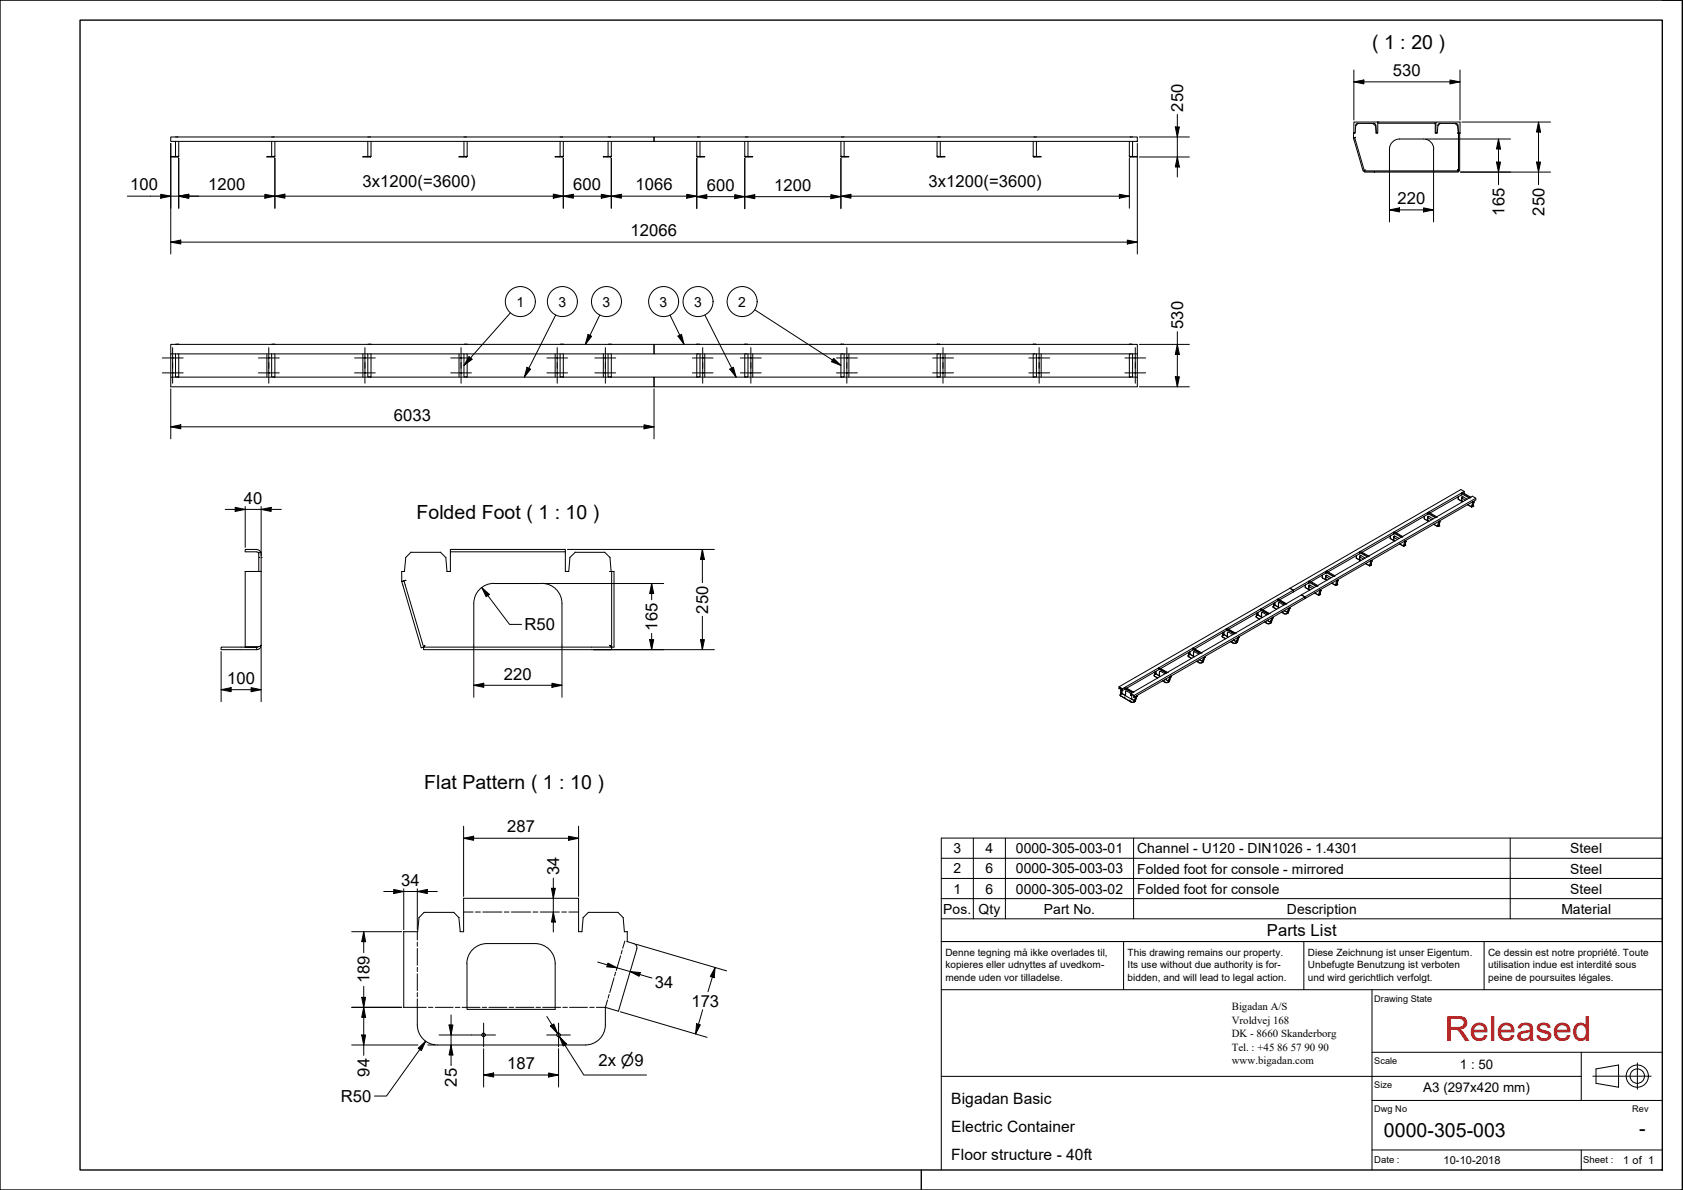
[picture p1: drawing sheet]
<svg xmlns="http://www.w3.org/2000/svg" width="420mm" height="297mm" viewBox="0 0 420 297" stroke-linecap="round" stroke-linejoin="round" font-family="sans-serif">
<!-- layer: Visible -->
<g fill="none" stroke="#000" stroke-width=".25">
<path d="M42.6 34.2h120.7v1.1h-120.7zM43.8 39.1h.1M43.8 35.3h.1M43.8 39.1h.6M43.8 34.2h.6M43.8 35.3v3.8M44.4 34.2h.1M44.4 39.1h-1.8v.1h1.8M44.4 39.1h.1M44.4 39.2h.1M44.4 39.1v.1M44.6 39l-.2 .1"/>
<path d="M44.6 39l-.2 .2M44.6 35.3v3.7M67.8 39.1h.1M67.8 35.3h.1M67.8 39.1h.6M67.8 34.2h.6M67.8 35.3v3.8M68.4 34.2h.1M68.4 39.1h-1.8v.1h1.8M68.4 39.1h.1M68.4 39.1v.1M68.6 39l-.2 .2"/>
<path d="M68.6 39l-.2 .1M68.6 35.3v3.7M91.8 39.1h.1M91.8 35.3h.1M91.8 39.1h.6M91.8 35.3v3.8M92.4 34.2h-.6M92.4 39.1h-1.8v.1h1.8M92.5 39.1h.1M92.4 39.2h.1M92.4 39.1h.1M92.4 39.1v.1"/>
<path d="M92.6 39l-.2 .1M92.6 39l-.1 .2M92.6 35.3v3.7M115.8 39.1h.1M115.8 35.3h.1M115.8 39.1h.6M115.8 34.2h.6M115.8 35.3v3.8M116.4 39.1h-1.8v.1h1.8M116.4 39.1h.1M116.4 39.1v.1M116.4 34.2h.1"/>
<path d="M116.6 39l-.2 .2M116.6 39l-.2 .1M116.6 35.3v3.7M139.8 39.1h.1M139.8 35.3h.1M139.8 39.1h.6M139.8 34.2h.6M139.8 35.3v3.8M140.4 39.1h-1.8v.1h1.8M140.4 39.1h.1M140.4 39.1v.1M140.4 34.2h.1"/>
<path d="M140.6 39l-.2 .2M140.6 39l-.2 .1M140.6 35.3v3.7M151.8 39.1h.1M151.8 39.1h.6M151.8 35.3v3.8M151.8 35.3h.1M152.4 34.2h-.6M152.4 39.1h-1.8v.1h1.8M152.4 39.1h.1M152.4 39.1v.1M152.6 39l-.2 .2"/>
<path d="M152.6 39l-.2 .1M152.6 35.3v3.7M163.3 34.2h120.6v1.1h-120.6zM173.9 39l.2 .1M173.9 39l.2 .2M173.9 35.3v3.7M174.1 39.2h.1M174.1 34.2h.1M174.2 39.1h.6M174.2 39.1h1.7v.1h-1.7M174.2 39.1h.1M174.2 34.2h.6"/>
<path d="M174.2 39.1h.5M174.2 39.1v.1M174.7 35.3h.1M174.8 35.3v3.8M174.8 39.1h-.1M185.9 39l.2 .1M185.9 39l.2 .2M185.9 35.3v3.7M186.1 39.2h.1M186.1 39.1h.6M186.1 39.1h1.8v.1h-1.8M186.1 39.1h.1"/>
<path d="M186.1 34.2h.6M186.1 39.1v.1M186.2 34.2h.1M186.7 35.3h.1M186.7 35.3v3.8M186.7 39.1h.1M209.9 39l.2 .2M209.9 39l.2 .1M209.9 35.3v3.7M210.1 39.1h.6M210.1 39.1h1.8v.1h-1.8M210.1 39.1h.1"/>
<path d="M210.1 34.2h.6M210.1 39.1v.1M210.2 34.2h.1M210.7 35.3h.1M210.7 35.3v3.8M210.7 39.1h.1M233.9 39l.2 .2M233.9 39l.2 .1M233.9 35.3v3.7M234.1 39.1h.6M234.1 39.1h1.8v.1h-1.8M234.1 39.1h.1"/>
<path d="M234.1 34.2h.6M234.1 39.1v.1M234.2 34.2h.1M234.7 35.3h.1M234.7 35.3v3.8M234.7 39.1h.1M257.9 39l.2 .1M257.9 39l.2 .2M257.9 35.3v3.7M258.1 39.2h.1M258.1 39.1h.6M258.1 39.1h1.8v.1h-1.8"/>
<path d="M258.1 39.1h.1M258.1 39.1v.1M258.2 34.2h.5M258.7 35.3h.1M258.7 35.3v3.8M258.7 39.1h.1M281.9 39l.3 .2M281.9 39l.2 .1M281.9 35.3v3.7M282.2 39.1h.5M282.2 39.1h1.7v.1h-1.7M282.2 39.1h.1"/>
<path d="M282.2 34.2h.5M282.2 39.1v.1M282.2 34.2h.1M282.7 35.3h.1M282.7 35.3v3.8M282.7 39.1h.1M337.9 34.4h.1M337.9 33.2h.1M337.9 34.4h.3l2.4 8.3M337.9 34.4l2.4 8.3h.3M337.9 33.2v1.2M338.1 33.2h.1"/>
<path d="M338.2 34.4l.2-.1-.5 .1M338.2 33.2h.1M338.2 33.1v.1M339 30.8l-.5 .6M339.1 30.8h.1M342.7 30.8l.7 .6M342.8 30.8h.1M343.4 31.4v.1M343.4 31.4l.1 1.8M343.4 31.2l-.4-.4-4.3 .1-.2 .3-.2 1.8-.2 .2M343.5 31.2l.1 1.8 .3 .2M343.5 33.2h.3"/>
<path d="M343.5 33.2h.1M344 30.5v2.7h-.2M344 30.5h-6v2.7h.1M344 30.5h.1M344 30.8h14.3v2.4M344 30.5h14.3v.3M355.4 34.7h-6a2.52 2.52 0 0 0-2.5 2.5v5.5M355.4 34.7a2.52 2.52 0 0 1 2.5 2.5M357.9 37.2v5.5M358.3 33.2h.1M358.3 33.2h.2M358.7 33.1v.1"/>
<path d="M358.8 33.2h.1M359.5 30.8l-.6 .6M359.5 30.8h.1M363.3 30.8h.1M363.3 30.8l.6 .6M363.5 30.8l-4.3 .1-.2 .3-.2 1.8-.2 .2M363.5 30.8l.4 .2 .2 2 .2 .2M363.9 31.4v.1M363.9 31.4l.2 1.8h-.2h.6v-2.7h-6v2.7h.2M364.1 33.2v9.5h.3v-9.5M364.4 33.2h.1M340.6 42.7h23.5v.3h-23.5z"/>
<path d="M340.7 42.5l.1-.1-.2 .3zM363.9 42.4l.2 .3zM42.6 88.3v-2.3h120.7v2.3h10.9M42.6 94.1v2.4h120.7v-2.4h120.6v2.4h-120.6v-2.4zM42.6 88.3h1.2M42.6 88.3v5.8M43.8 88.3v5.8h.8v-5.8M43.8 88.3h24M44.5 94.1h.1M44.6 85.9v.1M44.6 85.9l-.8 .1M66.6 88.3v5.8"/>
<path d="M67.8 88.3v5.8h.8v-5.8M67.8 88.3h24M68.5 94.1h.1M68.6 85.9v.1M68.6 85.9l-.8 .1M90.6 88.3v5.8M91.8 88.3v5.8h.8v-5.8M91.8 88.3h24M92.5 94.1h.1M92.6 85.9v.1M92.6 85.9l-.8 .1M114.6 88.3v5.8"/>
<path d="M115.8 88.3v5.8h.8v-5.8M115.8 88.3h24M116.5 94.1h.1M116.6 85.9v.1M116.6 85.9l-.8 .1M138.6 88.3v5.8M139.8 88.3v5.8h.8v-5.8M139.8 88.3h12M140.5 94.1h.1M140.6 85.9v.1M140.6 85.9l-.8 .1M150.6 88.3v5.8"/>
<path d="M151.8 88.3h11.5v-2.3h120.6v2.3M151.8 88.3v5.8h.8v-5.8M152.5 94.1h.1M152.6 85.9v.1M152.6 85.9l-.8 .1M173.9 88.3v5.8h.9v-5.8M173.9 85.9v.1M173.9 85.9h.1M174 85.9v.1M174 94.1h.1M174 85.9l.7 .1M174.2 88.3h.1"/>
<path d="M174.2 88.3h109.7M175.9 88.3v5.8M185.9 88.3v5.8h.8v-5.8M185.9 85.9v.1M185.9 85.9h.2M186.1 85.9v.1M186.1 94.1h.1M186.1 85.9l.6 .1M186.1 88.3h.1M187.9 88.3v5.8M209.9 88.3v5.8h.8v-5.8M209.9 85.9v.1"/>
<path d="M209.9 85.9h.2M210.1 85.9v.1M210.1 94.1h.1M210.1 85.9l.6 .1M210.1 88.3h.1M211.9 88.3v5.8M233.9 88.3v5.8h.8v-5.8M233.9 85.9v.1M233.9 85.9h.2M234.1 85.9v.1M234.1 94.1h.1M234.1 85.9l.6 .1"/>
<path d="M234.1 88.3h.1M235.9 88.3v5.8M257.9 88.3v5.8h.8v-5.8M257.9 85.9v.1M257.9 85.9h.2M258.1 85.9v.1M258.1 94.1h.1M258.1 85.9l.6 .1M258.1 88.3h.1M259.9 88.3v5.8M281.9 88.3v5.8h.8v-5.8M281.9 85.9v.1"/>
<path d="M281.9 85.9h.2M282.1 85.9v.1M282.1 94.1h.1M282.1 85.9l.6 .1M282.2 88.3h.1M283.9 88.3v5.8M64.1 137.1h-2.9v.6h2.9M64.1 137.2a1.08 1.08 0 0 1 1 .7M64.1 137.8h.3l.2 .5M64.6 137.9h.6v4.7h-.6zM64.6 139.1h.1M65.2 139.1h.1"/>
<path d="M101.3 139.1v.1M102.6 137.8h.1M110 137.8h.1M111.3 139.1l-1.3-1.2h-7.4l-1.3 1.2-.3 3.5h-.7v2.5M111.3 139.1v.1M112.4 137.1h28.7v.6h-28.7zM112.4 137.7v4.9h-.8l-.3-3.5M141.1 137.7v4.9h.9l.3-3.5 1.3-1.2h7.4l1.3 1.2M142.3 139.1v.1M143.6 137.8h.1M151 137.8h.1M152.3 139.1v.1"/>
<path d="M152.3 139.1l.3 3.5h-.4h.5M338.6 138.7v.6l1.1 .6M339.4 138.9l.3-.2 1.1 .6M339.4 139.8h.1M339.4 138.9v.9M339.5 139.1l.9 .5M339.5 139.8h.1M339.5 139.8l.3 .1M339.6 138.7l-.1 .2M341.5 138.9l.2-.1-2-1.1-.3 .1v.4l-7.8 4.5M341.5 138.9h.1M342.4 139.9l-.1 .1"/>
<path d="M342.5 139.9h.1M342.5 139.9v.1M347 134.4h.1M347 133.8v.6M347.1 134.4l.8 .5M348 134.1l.9 .5M348 134.9h.1M348 134.9l.3 .1-.3-.1M348.1 133.8l-.1 1.1M349.3 134.4l-1.3-.6v1.1M349.5 135.7v.1M349.5 135.8h.1"/>
<path d="M349.5 135.8l.9 .5M350 134l.2-.1-2.1-1.2-.2 .2v.4l-7.9 4.6M350 134h.1M350.4 136.3h.1zM350.7 135.2l.1-.2-8.5 4.9v.2M350.7 135.2h.1M350.7 136.2l-.2 .1M350.7 136.1h.1M350.8 135.8l-.1 .3M350.8 135.2h.1M350.9 136l-.2 .2M350.9 135.9v.1"/>
<path d="M351 135.1h.1M351 135.1l-.2 .1M351 135.1l-.3 1.1M355.6 129.5h.1M355.6 129.5l.8 .5M355.6 128.9v.6M356.4 129.3l1 .5M356.5 130l.2 .1M356.5 130l.2 .2M356.5 130h.1M356.5 128.9v1.1M357.8 129.5l-1.3-.6v1.1"/>
<path d="M357.9 130.9h.1M358 130.9l.9 .5M358 130.8v.1M358.5 129.1l.2-.1-2-1.2-.3 .2v.5l-7.9 4.5M358.5 129.1h.1M358.9 131.4h.1M359.2 130.2v-.1l-8.4 4.9v.2M359.2 130.2h.1M359.2 131.2h.1M359.2 131.3h.1M359.2 131.3l-.4 .1h.1M359.3 130.3h.1"/>
<path d="M359.3 130.3h-.1M359.3 130.9l-.1 .3M359.4 131.1l-.2 .2M359.4 131v.1M359.4 130.2h-.1M359.5 130.2l-.3 1.1M359.5 130.2h.1M359.5 130.2l-.2 .1M364 124l.1 .6M364.1 124.7h.1M364.1 124.7l.8 .4M365 124.4l.8 .5"/>
<path d="M365 125.1h.1M365 125.1l.2 .1M365 125.1l.2 .2M365 124v1.1M365.5 123.1v-.4l-42.6 24.6-.9-.5M365.5 122.7l-.8-.5-42.7 24.6M366.2 124.7l-1.2-.7v1.1M366.4 126h.1M366.5 126l.9 .6M366.5 125.9v.1M366.9 124.2l.3-.1-2.1-1.2-.3 .3v.4l-7.8 4.4M366.9 124.2h.1"/>
<path d="M367.4 126.5h.1M367.5 126.5l-.1 .1M367.7 125.3h.1M367.7 126.4l-.2 .1M367.7 125.3v.1M367.7 125.2l-8.4 4.9v.2M367.7 125.2v.1M367.7 126.4h.1M367.7 125.2l.7-.4v-.4l-42.6 24.6-.9-.5M367.7 125.2v.2M367.8 126l-.1 .4M367.8 125.4h.1"/>
<path d="M367.8 126.1l-.1 .3M368 125.3h.1M368 125.3l-.2 .1M368 125.3h-.2M368 125.3l-.3 1.1M368.4 124.4l-.8-.5-42.7 24.6M61.2 142.6v18.9M61.2 142.6h4M61.2 142.6v.1M65.2 142.6v18.5M100.3 145.1h.1M100.3 145.1l.5-.1 4.9 16.5"/>
<path d="M100.3 145.1l4.9 16.6 .5-.2M100.3 142.6v.1M100.8 145l.5-.1-1 .2M101 142.6h.1M111.5 142.6h.1M112.4 142.6h.1M118.3 150.7v10.8M123.3 145.7h12M123.3 145.6a5 5 0 0 0-5 5M135.3 145.6a5 5 0 0 1 5 5M140.3 150.7v10.8M141.1 142.6h.1"/>
<path d="M142 142.6h.1M152.7 142.6h.6v18.9h-.6M152.7 142.6h.1M152.7 142.6v18.9M305.1 158.8l.1 .2 .7 .5M305.3 158.5h.1M305.3 157.9v.6M305.5 158.4l-.4 .5 .9 .5M305.5 158.4h.1M305.5 158.4l-.2 .1M306.1 157l2 1.2M306.4 157.2l-8.2 4.8"/>
<path d="M306.5 157.8l-.1 1.1M307.8 158.4l-1.3-.6-.1 1.1 .2 .2M308 159.7l-.2 .1M308.4 158.1h.1M308.4 158.1l-.3 .1M308.4 158.1l-2-1.2-.3 .1 2 1.2M309.2 159.1v-.1l-8.4 4.9v.2M309.2 159.1l-.5 1.4 .3-1.1 .2-.2M309.2 159.1h.1M309.2 159.2l-.3 1.1-.5 .3h-.5l-.7-.5 .7 .5 .7-.2M313.6 153.9l.1 .2M313.7 154.1l.8 .4"/>
<path d="M313.7 153v.6M313.8 153.6h.1M314 153.5l-.4 .3 .1 .3M314 153.5h.1M314 153.5l-.2 .1M314.6 152.1l2 1.2 .2-.2M314.8 152.3l-8.1 4.8M314.9 153.1l.3-.2 1 .6M314.9 154l.2 .2M314.9 153.1v.9M315 154h-.1M315 152.9v.2"/>
<path d="M315.7 155.2l.9 .5 .5-.1-.6 .1-.8-.4M316.1 155.2h.1M316 155.2h.1M316.4 154.8v.1M316.8 153.1h.1M316.9 153.1l-2-1.1-.3 .1 2 1.2M317.7 154.2l-.3 .3-.2 1.1 .3-1.1 .2-.2M317.7 154.2h.1M317.7 154.1v.1M317.7 154.3l-.3 1.2-.2 .1M317.7 154.1l-8.4 4.8-.1 .3M317.7 154.3h.1"/>
<path d="M317.8 154.1l8-4.7v-.4l-42.7 24.6-.8-.5M317.8 154.1v.2M317.8 151.4l.1 .3 .8 .4M318 151.2h.1M318 151.2l-.2 .3 .9 .6M318 150.6v.6M318.2 151.1l-.2 .1M318.2 151.1h.1M318.9 149.7l2 1.1M319.1 149.8l-3.9 2.4M319.2 150.7l.2-.3 1.1 .7M319.2 151.5l.2 .2"/>
<path d="M319.2 150.7v.8M319.2 151.5v.1M319.3 150.4l-.1 .3M319.4 149.7l3.5-1.9v-.5l-42.7 24.6-.8-.5M319.9 152.8l.6 .4M320.3 152.8h.1M320.5 153.1h.8M320.5 153.2h.8M320.7 152.3l-.1 .1M321.1 150.7l-2-1.2-.2 .2 1.9 1.2M321.1 150.7l-.2 .1M321.4 153.1h-.1"/>
<path d="M321.7 152l-.3 1.1zM321.9 151.8l-.3 .2M321.9 151.8h.1M321.9 151.6v.2M321.9 151.9l-.2 .1M321.9 151.8l-.3 1.2-.3 .2M322 151.6v.2M322 146.8l-42.6 24.6v.5M324.9 148.5l-42.6 24.6v.5M325.8 146.6h.1M325.8 146v.6M325.9 146.6l.8 .6"/>
<path d="M326.8 146.4l.9 .5M326.8 147.1h.1M326.8 147.1l.2 .2M326.8 147.2l.2 .1M326.9 146l-.1 1.2M328 146.7l-1.2-.7v1.2M328.3 148h.1M328.3 148.1h.1M328.3 148.1l.9 .5M328.8 146.3l.2-.1-2.1-1.2-.3 .2v.4l-3.7 2.2v-.5l-.9-.5M328.8 146.3h.1M329.1 148.5l.2 .1z"/>
<path d="M329.5 147.4l.1-.1-3.8 2.1v-.4l-.9-.5M329.5 147.4h.1M329.5 148.4l-.2 .2M329.6 147.4l.2-.1-.3 1.1M329.6 148.1l-.1 .3M329.6 147.4h.1M329.6 147.4v.1M329.6 148.2l-.1 .2M329.8 147.3l-.2 .1M330.1 143.6v.6M330.1 144.3h.1M330.1 144.3l.9 .4"/>
<path d="M331 144l.9 .5M331 144.7h.1M331 144.7l.3 .1M331 144.7l.3 .2M331.1 143.6l-.1 1.1M332.3 144.2l-1.2-.6-.1 1.1M332.5 145.6h.1M332.5 145.6l.9 .5M332.5 145.5v.1M333 143.8l.2-.1-2-1.2-.3 .2v.5l-3.6 2M333 143.8h.1M333.4 146.1h.1z"/>
<path d="M333.5 146.1h.1M333.7 144.9l.1-.1-4.2 2.4v.2M333.7 144.9h.1M333.7 146h.1M333.7 146l-.2 .1M333.8 146h.1M333.8 145.6v.4M333.8 145h.1M333.9 145.7l-.1 .3M334 144.9h.1M334 144.9l-.2 .1M334.1 144.9h-.3"/>
<path d="M334.1 144.9l-.4 1.1M341 140.7h.1M341 140.7l.9 .6M342 141.3h.1M342.2 140.1l.1-.2-8.5 4.9v.2M342.2 141.1l-.2 .2M342.2 140.1h.1M342.3 140.1h.1M342.3 140.1l.3-.1-.4 1.1M342.3 140.7l-.1 .3M342.4 140.8l-.2 .3M61.2 161.6h.1"/>
<path d="M61.2 161.5h2.9h-8.9v.7h8.9M61.2 161.5h2.9M64.1 161.5l1.1-.4a1.08 1.08 0 0 1-1.1 1.1M64.1 161.5v.7M64.4 161.5h-.3M105.7 161.5h47v.7h-47zM105.8 161.3l.3-.2-.4 .4zM152.2 161.1l.5 .4zM279.4 171.9h.1M279.4 171.9l.1-.3 .6 .3 .1 .5M279.6 173.5l.2 .2M279.7 171.7l-.3 .2"/>
<path d="M279.8 173.7l2.6 1.5h.8M279.8 173.7l2.8 1.6 .8-.2 .4-1.2M279.8 171.8v1.4M279.8 173.2h.1M280 173.1l-.4 .3 .2 .3M280 173.1h.1M280 173.1l-.2 .1M280.2 172.4h.1M280.7 171.7l2 1.2 .2-.2-2-1.1-.2 .1 2 1.2M280.8 174.1h.1M280.9 171.9l-.7 .5v-.5M281 172.7l.2-.2 1.1 .6"/>
<path d="M281 173.6h.1M281 172.7v.9M281.1 172.5l-.1 .2M282.1 174.8h.1M282.3 173.6h.1M282.3 173.6l.1-.3 .6 .3 .1 .5M282.5 173.5v1l-1.5-.9M282.6 173.4l-.3 .2M283.1 174.1h.1M283.1 173.6v.5l.7-.4-.1 .1M283.7 173.8l-.2 .3-.3 1.1 .3-1.1 .3-.2M283.7 173.8h.1"/>
<path d="M283.8 173.9h.1M288.1 168.6l.1 .2 .8 .4M288.3 168.3h.1M288.3 167.7v.6M288.5 168.2l-.4 .3v.2l.9 .5M288.5 168.2h.1M288.5 168.2l-.2 .1M289.1 166.8l2.1 1.2 .2-.1M289.4 167l-8.1 4.8M289.4 168.7l.2 .2M289.6 167.6l-.2 1.1M290.2 170l.7 .3"/>
<path d="M290.3 170l.6 .3M290.6 169.9h.1M290.6 170h.1M290.8 168.2l-1.2-.7-.2 .2v1M290.9 170.3h.7M291 169.5l-.1 .1M291.4 167.9h.1M291.4 167.8l-2-1.1-.3 .1 2 1.2M291.6 170.3h.1M291.9 170.2l-.3 .1M291.9 170.2h.1M292.2 168.9l.1-.1-8.5 4.8v.3"/>
<path d="M292.2 169l-.2 .1-.3 1.2 .3-1.2 .3-.1M292.2 169h.1M292.2 168.9h.1M292.3 169l-.4 1.1M296.6 163.7l.9 .7M296.6 163.7h.1M296.8 163.4h.1M296.8 163.5l-.2 .3 .9 .5M296.8 162.8v.6M297 163.3l-.2 .1M297 163.3h.1M297.6 161.9l2 1.2 .2-.1"/>
<path d="M297.9 162.1l-8.2 4.8M297.9 162.9l.1-.2h.2l1.1 .6M298 163.7l-.1 .2M298.1 162.7l-.2 1.1 .3 .1M298.7 165l.8 .5 .6-.1M298.7 165l.8 .5 .6-.2M299.1 165h.1M299 165h.1M299.4 164.7h.1M299.5 164.6v.1M299.8 163h.1M299.9 162.9l-2-1.1-.3 .1 2 1.2"/>
<path d="M300.5 164.3l-.3 1.1zM300.7 164v-.1l-8.4 4.9v.2M300.7 164l-.3 .3M300.7 164h.1M300.7 164.1l-.2 .2M300.7 164.1l-.3 1.2-.2 .1M300.7 164.1h.1M300.8 164.1h-.1M307.6 160.1h.1M307.5 160.1h.1M100.8 232.5h.1M100.8 232.6v18.8"/>
<path d="M104.6 229h.1M105.9 227.7l-1.3 1.4-.3 3.5h-3.5M105.9 227.7h7.4M105.9 227.7h.1M113.3 227.7h.1M113.3 227.7l1.3 1.4 .3 3.4M114.6 229h.1M114.9 232.5v.1M114.9 232.6h.8M115.7 232.5v-8.3h28.7v8.3M115.7 232.5v.1M144.4 232.5v.1"/>
<path d="M144.4 232.6h.9M145.3 232.5v.1M145.6 229.1l1.3-1.4h7.4l1.3 1.4 .3 3.4M145.6 229.1l-.3 3.4M145.6 229h.1M146.9 227.7h.1M154.3 227.7h.1M155.6 229h.1M155.9 232.6h.7M155.9 232.5v.1M156.5 235h.1M156.5 235l1.8 .6"/>
<path d="M156.6 235.1h.1M156.6 232.5h.1M156.6 232.6v2.4M158.3 235.6a.99 .99 0 0 1 .7 1.2M159 236.8l-4.6 15.6-3.3-1v4.4a5 5 0 0 1-5 5h-36.9M100.8 251.4h.1M100.8 251.4h3.4v4.4a5 5 0 0 0 5 5M116.6 240.5v11.5h22v-11.5a5 5 0 0 0-5-5h-12a5 5 0 0 0-5.1 5"/>
<circle cx="43.1" cy="93.1" r=".11"/>
<circle cx="43.1" cy="89.3" r=".11"/>
<circle cx="67.1" cy="89.3" r=".11"/>
<circle cx="67.1" cy="93.1" r=".11"/>
<circle cx="91.1" cy="89.3" r=".11"/>
<circle cx="91.1" cy="93.1" r=".11"/>
<circle cx="115.1" cy="93.1" r=".11"/>
<circle cx="115.1" cy="89.3" r=".11"/>
<circle cx="139.1" cy="89.3" r=".11"/>
<circle cx="139.1" cy="93.1" r=".11"/>
<circle cx="151.1" cy="89.3" r=".11"/>
<circle cx="151.1" cy="93.1" r=".11"/>
<circle cx="175.5" cy="93.1" r=".11"/>
<circle cx="175.5" cy="89.3" r=".11"/>
<circle cx="187.4" cy="93.1" r=".11"/>
<circle cx="187.4" cy="89.3" r=".11"/>
<circle cx="211.4" cy="93.1" r=".11"/>
<circle cx="211.4" cy="89.3" r=".11"/>
<circle cx="235.4" cy="93.1" r=".11"/>
<circle cx="235.4" cy="89.3" r=".11"/>
<circle cx="259.4" cy="93.1" r=".11"/>
<circle cx="259.4" cy="89.3" r=".11"/>
<circle cx="283.4" cy="93.1" r=".11"/>
<circle cx="283.4" cy="89.3" r=".11"/>
<circle cx="120.7" cy="258.3" r=".44"/>
<circle cx="139.4" cy="258.3" r=".44"/>
</g>
<!-- layer: Bend Centerline -->
<g fill="none" stroke="#000" stroke-width=".25">
<path d="M104.2 232.6v2M104.2 235.2v1M104.2 236.8v4.1M115.7 227.7h2.4M118.7 227.7h1.2M120.5 227.7h4.8M125.9 227.7h1.2M127.7 227.7h4.8M133.1 227.7h1.2M134.9 227.7h4.8M140.3 227.7h1.1M142 227.7h2.4"/>
<path d="M154.9 238.6l-1.1 3.7M155.3 237.2l-.2 .9M156 234.9l-.6 1.8M104.2 241.5v1M104.2 243.1v4.2M104.2 247.8v1M104.2 249.3v2.1h2.2M107 251.4h1.1M108.7 251.4h4.4M113.7 251.4h1.1M115.4 251.4h4.4M120.4 251.4h1.1"/>
<path d="M122 251.4h4.5M127.1 251.4h1.1M128.8 251.4h4.5M133.8 251.4h1.1M135.5 251.4h4.5M140.5 251.4h1.1M142.2 251.4h4.4M147.2 251.4h1.1M151.7 249.6l-.6 1.8h-2.2M152.1 248.2l-.3 1M153.3 244.1l-1.1 3.7M153.7 242.7l-.3 .9"/>
</g>
<!-- layer: Visible Narrow -->
<g fill="none" stroke="#000" stroke-width=".25">
<path d="M338.6 138.7v.6l.9 .5M339.4 138.2h.1M339.4 137.9l1.9 1.1M339.4 138.9h.1M339.5 137.7l2 1.2M341.5 138.9h.1M342.3 139.9h.1M342.4 139.9l.1 .1M347.1 133.8v.6l.9 .5M347.9 133.3h.1M347.9 133l1.9 1.1M347.9 132.9l2.1 1.1"/>
<path d="M348 134.9h.1M348 134l-.1 .1M350 134h.1M350.7 135.2l-.3 1.1-.9-.5M350.7 135.2h.1M350.7 136.1v.1M350.8 135h.1M350.8 135.2l-.3 1.1M350.9 135.1h.1M355.6 128.9v.6l.9 .5M356.4 128.5h.1M356.4 128.1l1.9 1.1"/>
<path d="M356.4 128l2.1 1.1M356.4 129.1h.1M358.5 129.1h.1M359.2 130.2l-.4 1.2-.8-.5M359.2 130.2h.1M359.2 131.2v.1M359.2 130.1h.1M359.3 130.3h-.1M359.3 130.2v.1M359.3 130.3l-.3 1.1M359.4 130.2h.1M364.1 124v.6l.9 .5"/>
<path d="M364.8 123.6h.1M364.8 123.2l2 1.1M364.9 123l2 1.2M364.9 124.2h.1M366.9 124.2h.1M367.7 125.3l-.4 1.2-.8-.5M367.7 125.3h.1M367.7 126.4h.1M367.7 125.2h.1M367.8 125.4h-.1M367.8 125.4l-.3 1.1M367.8 125.3v.1"/>
<path d="M367.9 125.3h.1M305.2 159h.1M305.3 158.5h.1M305.5 157.8v.6l.9 .5M305.6 157.8v.6l.9 .4M306.3 156.9l2.1 1.2M306.4 157.3h.1M306.5 158h-.1M307.9 159.8l.8 .5M308 159.8l.7 .4M308.4 158.1h.1M308.9 159.4h.1"/>
<path d="M309 159.2l.1 .1M309.2 159.1h.1M309.2 159.1v.1M309.2 159.2h.1M309.2 159.2l-.3 1.2M309.3 158.9h.1M309.3 159.2h-.1M313.7 154.1h.1M313.7 153.6h.1M314 152.9v.6l.9 .5M314.1 152.9v.6l.8 .5M314.8 152l2 1.1"/>
<path d="M314.8 152.4h.1M314.9 154h.1M314.9 153.1h.1M316.3 155.6h.1M316.4 154.9l.8 .4M316.4 154.8l.8 .5M316.8 153.1h.1M317 155.6h.1M317.4 154.5h.1M317.5 154.4h.1M317.7 154.2h.1M317.7 154.2l-.1 .1"/>
<path d="M317.7 154.3l-.4 1.2M317.8 154.1h.1M317.8 154.2l-.1 .1M318 151.2h.1M318 151.6v.1M318.2 150.4v.7l.9 .5M318.3 150.4v.6l.9 .5M319 149.5l2.1 1.2M319.1 150h.1M319.2 151.5h.1M319.2 150.7h.1M320.5 153.1v.1"/>
<path d="M320.7 152.4l.7 .4M320.7 152.5l.7 .4M321.1 150.7h.1M321.3 153.1v.1M321.6 152h.1M321.8 151.9v.1M321.9 151.8h.1M321.9 151.8v.1M321.9 151.9l-.3 1.1M322 151.8h.1M322 151.6h.1M325.9 146v.6l.9 .5"/>
<path d="M326.6 145.6h.1M326.6 145.2l2 1.2M326.7 145.1l2.1 1.2M326.8 147.1h.1M326.8 146.2l-.1 .1M328.8 146.3h.1M329.5 147.4l-.4 1.1-.8-.5M329.5 147.4h.1M329.5 148.4h.1M329.6 147.3h.1M329.6 147.4v.1M329.6 147.4l-.3 1.2"/>
<path d="M329.6 147.4h.1M329.7 147.3h.1M330.1 143.6v.6l.9 .5M330.9 143.2h.1M330.9 142.8l2 1.1M331 142.6l2 1.2M331 143.8h.1M333 143.8h.1M333.7 144.9l-.3 1.2-.9-.5M333.7 144.9h.1M333.8 146h.1M333.8 144.8h.1"/>
<path d="M333.8 145h.1M333.8 144.9l-.3 1.2M334 144.9h.1M342.2 140.1l-.3 1.1-.9-.5M342.2 140.1h.1M342.3 140.1h.1M342.3 141v.1M342.3 140v.1M342.3 140.1l-.3 1.1M279.5 171.6h-.1M279.7 171.7l-.3 .2M279.8 173.2h.1"/>
<path d="M279.8 173.7h.1M280 171.9v1.2l.9 .5M280.1 171.9v1.2l.9 .5M280.9 172h.1M280.9 171.6l2 1.1M281 173.6h.1M281 172.7h.1M282.4 175.2h.1M282.4 173.3h-.1M282.5 174.5l.7 .4M282.5 174.4l.8 .5M282.6 173.4l-.3 .2"/>
<path d="M282.9 172.7h.1M283.1 175.2h.1M283.5 174.1h.1M283.6 173.9v.1M283.7 173.8h.1M283.7 173.8v.1M283.7 173.9h.1M283.8 173.9l-.4 1.2M283.8 173.7h.1M283.8 173.8v.1M288.2 168.8h.1M288.3 168.3h.1"/>
<path d="M288.5 167.6v.6l.9 .5M288.6 167.5v.7l.9 .4M289.3 166.7l2.1 1.2M289.4 167.1h.1M289.4 167.8h.1M290.9 170.3h.1M291 169.6l.7 .4-.7-.4M291.4 167.9h.1M291.6 170.3h.1M292 169.1v.1M292.1 169.1h.1M292.2 168.9h.1"/>
<path d="M292.2 169l-.3 1.2M292.3 169h.1M292.3 168.8h.1M296.8 163.4h.1M296.8 163.9h.1M297 162.7v.6l.9 .5M297.1 162.6v.7l.9 .4M297.8 161.8l2 1.2M297.9 162.2h.1M298 162.9h-.1M299.3 165.4h.1M299.5 164.7l.7 .4"/>
<path d="M299.8 163h.1M300.1 165.4h.1M300.4 164.3h.1M300.5 164.2h.1M300.7 164h.1M300.7 164v.1M300.7 164.1h.1M300.7 164.1l-.3 1.2M300.8 163.9h.1M300.8 164.1h-.1M307.8 160.5v.1M308.5 160.5v.1"/>
</g>
<!-- layer: Symbol -->
<g fill="none" stroke="#000" stroke-width=".25">
<path d="M127.4 78.1l-9.8 11.1M138.7 78.6l-7.8 15.5M149.7 78.6l-3.6 7.4M167.3 78.6l3.5 7.4M176 78.6l7.8 15.5M188.4 77.3l21.5 13.9M116.8 89.4l-1 1.8M117 89.2l.1-.2 .2 .2M117.4 89.4l-1.6 1.8 2.1-1.5-.3-.3M131.6 91.7l.9 .4-1.6 2zM146.8 83.5l.9 .4-1.6 2.1zM169.2 83.9l.9-.4 .7 2.5z"/>
<path d="M182.2 92.1l.9-.4 .7 2.4zM208.1 89.4l1.8 1.8-2.3-.9zM235 214.2h180M235 219.3h180M243 209.2v20.1M251 209.2v20.1M283 209.2v20.1M377 209.2v20.1M235 224.3h180v-15.1h-180v20.1M235 229.3v5.7h180v-5.7M415 224.3v5h-180"/>
<circle cx="129.9" cy="75.3" r="3.7"/>
<circle cx="140.4" cy="75.3" r="3.7"/>
<circle cx="151.4" cy="75.3" r="3.7"/>
<circle cx="165.7" cy="75.3" r="3.7"/>
<circle cx="174.3" cy="75.3" r="3.7"/>
<circle cx="185.3" cy="75.3" r="3.7"/>
</g>
<!-- layer: Border -->
<path d="M0 0h420v297h-420zM20 5h395v287h-395zM415 0h5M230 292v5" fill="none" stroke="#000" stroke-width=".34"/>
<!-- layer: Title -->
<g fill="none" stroke="#000" stroke-width=".25">
<path d="M280.5 235v12M325.5 235v12M370.5 235v12M415 235h-180v57M235 247h180M342.5 247v45M235 268.7h159.8M342.5 274.7h72.5M342.5 262.7h72.5M394.8 262.7v12M397.6 268.6h14.6M398.4 266.8l5.7-1v5.6l-5.7-1z"/>
<path d="M408.8 265.3v6.6M342.5 287h72.5M394.8 287v5"/>
<circle cx="408.7" cy="268.6" r="2.77"/>
<circle cx="408.7" cy="268.6" r="1.8"/>
</g>
<!-- layer: Dimension -->
<g fill="none" stroke="#000" stroke-width=".25">
<path d="M338 17.5v12.5M362 20l2.5 .4-2.5 .5zM364.5 17.5v12.5M42.6 35.8v27.6M44.6 39.5v12.5M68.6 39.5v12.5M140.6 39.5v12.5M152.6 39.5v12.5M173.9 39.5v12.6M185.9 39.5v12.6M209.9 39.5v12.6M281.9 39.5v12.5"/>
<path d="M283.9 35.8v27.6M284.4 34.2h12.5M284.4 39.2h12.5M293.4 31.7h1l-.5 2.5zM293.9 39.2l.5 2.5h-1zM293.9 28.6v15.6M338 20.4l2.5-.4v.9zM338 20.4h26.5M355.9 34.7h21.2M365 30.5h22.1M374.1 34.7l.5 2.5h-1zM374.1 34.7v11.4"/>
<path d="M384.1 30.5l.5 2.5h-1zM384.1 30.5v15.6M31.8 49h142.1M40.1 48.5l2.5 .5-2.5 .5zM44.6 49l2.5-.5v1zM66.1 48.5l2.5 .5-2.5 .5zM68.6 49l2.5-.5v1zM138.1 48.5l2.5 .5-2.5 .5zM140.6 49l2.5-.5v1zM150.1 48.5l2.5 .5-2.5 .5zM152.6 49l2.5-.5v1zM171.4 48.5l2.5 .5-2.5 .5z"/>
<path d="M173.9 49.1l2.5-.5v1zM173.9 49.1h36M183.4 48.6l2.5 .5-2.5 .5zM185.9 49.1l2.5-.5v1zM207.4 48.6l2.5 .5-2.5 .5zM209.9 49l2.5-.5v1zM209.9 49h72M279.4 48.5l2.5 .5-2.5 .5zM281.4 59.9l2.5 .5-2.5 .5zM346.9 52.4l2.5-.5v1zM346.9 52.4h11M346.9 42.9v12.5"/>
<path d="M355.4 51.9l2.5 .5-2.5 .5zM357.9 42.9v12.5M364.6 43h22.5M373.6 40.5h1l-.5 2.5zM383.6 40.5h1l-.5 2.5zM42.6 60.4l2.5-.5v1zM42.6 60.4h241.3M42.6 97.1v12.4M163.3 97.1v12.4M284.4 86h12.5M284.4 96.5h12.5M293.4 94.1h1l-.5 2.4z"/>
<path d="M293.9 86l.5 2.5h-1zM293.9 82.8v13.7M42.6 106.5l2.5-.5v1zM42.6 106.5h120.7M160.8 106l2.5 .5-2.5 .5zM56.2 127.2h14M58.7 126.6l2.5 .6-2.5 .5zM61.2 126.4v10.2M65.2 127.2l2.5-.6v1.1zM65.2 126.4v12.3M141.6 137.1h36.8M175.3 137.1l.6 2.5h-1z"/>
<path d="M175.3 137.1v8.3M120.3 146.7l1.9 1.7-.8 .6zM120.3 146.7l6.9 9.2h3M135.8 145.7h29.9M162.2 159.7h1l-.5 2.5zM162.7 145.7l.5 2.5h-1zM162.7 145.7v4M162.7 158.1v4.1M174.9 159.7h1l-.6 2.5zM175.3 153.8v8.4M55.2 172.2l2.5-.6v1.1zM55.2 172.2h10"/>
<path d="M55.2 162.6v12.6M62.7 171.6l2.5 .6-2.5 .5zM65.2 161.5v13.7M118.3 171.1l2.5-.6v1.1zM118.3 171.1h22M118.3 161.5v12.6M137.8 170.5l2.5 .6-2.5 .5zM140.3 161.5v12.6M148.2 162.2h30.2M115.7 209.2l2.5-.5v1zM115.7 209.2h28.7M115.7 206.2v17.6"/>
<path d="M138.1 219.2v13.4M141.9 208.7l2.5 .5-2.5 .5zM144.4 206.2v17.6M87.8 232.6h12.5M90.8 232.6l.5 2.5h-1zM90.8 232.6v5.2M95.8 222.5h13.4M98.3 222l2.5 .5-2.5 .5zM100.8 221.9v10.2M104.2 222.5l2.5-.5v1zM104.2 221.9v10.2M137.7 221.7h.9l-.5 2.5z"/>
<path d="M138.1 227.7l.5 2.5h-.9zM158.8 235.7l22.6 6.6M87.8 251.4h12.5M90.3 248.9h1l-.5 2.5zM90.3 258.3h1l-.5 2.5zM90.8 251.4l.5 2.5h-1zM90.8 246.2v17.2M106.3 259.9l-9.8 13.7h-3M109.6 258.3h8.2M112.1 255.8h1l-.5 2.5zM112.6 253.4v12.5M136.5 253.7l2.7 4.3"/>
<path d="M137.4 256.1l.9-.5 .9 2.4zM139.7 258.7l1.7 1.9-.8 .5zM149.2 240.1l13.6 4M151.8 240.4l2.3 1.2-2.6-.3zM154.9 252.5l21.6 6.4M157.3 242.5l2.6 .3-.3 .9zM173.9 255.6l.9 .2-1.1 2.3zM175.4 252l-1.7 6.1M178.5 241.5l-.2 2.5-1-.3zM178.5 241.5l-1.8 6.1M87.8 260.8h16.6M104.4 261.6l1.9-1.7-1.1 2.3z"/>
<path d="M106.8 260.8h1.9M112.6 260.8l.5 2.5h-1zM120.7 268.3l2.5-.5v1zM120.7 268.3h18.7M120.7 261.8v9.5M136.9 267.8l2.5 .5-2.5 .5zM139.4 261.8v9.5M141 260.8l-1.3-2.1 6.1 9.6h15.6"/>
</g>
<g fill="#000">
<path d="M338 20.4l2.5-.4v.9zM293.4 31.7h1l-.5 2.5zM362 20l2.5 .4-2.5 .5zM374.1 34.7l.5 2.5h-1zM384.1 30.5l.5 2.5h-1zM40.1 48.5l2.5 .5-2.5 .5zM42.6 60.4l2.5-.5v1zM44.6 49l2.5-.5v1zM66.1 48.5l2.5 .5-2.5 .5zM68.6 49l2.5-.5v1zM138.1 48.5l2.5 .5-2.5 .5zM140.6 49l2.5-.5v1z"/>
<path d="M150.1 48.5l2.5 .5-2.5 .5zM152.6 49l2.5-.5v1zM171.4 48.5l2.5 .5-2.5 .5zM173.9 49.1l2.5-.5v1zM183.4 48.6l2.5 .5-2.5 .5zM185.9 49.1l2.5-.5v1zM207.4 48.6l2.5 .5-2.5 .5zM209.9 49l2.5-.5v1zM279.4 48.5l2.5 .5-2.5 .5zM293.9 39.2l.5 2.5h-1zM346.9 52.4l2.5-.5v1zM355.4 51.9l2.5 .5-2.5 .5z"/>
<path d="M373.6 40.5h1l-.5 2.5zM383.6 40.5h1l-.5 2.5zM281.4 59.9l2.5 .5-2.5 .5zM293.4 94.1h1l-.5 2.4zM293.9 86l.5 2.5h-1zM42.6 106.5l2.5-.5v1zM160.8 106l2.5 .5-2.5 .5zM58.7 126.6l2.5 .6-2.5 .5zM65.2 127.2l2.5-.6v1.1zM175.3 137.1l.6 2.5h-1zM120.3 146.7l1.9 1.7-.8 .6zM162.2 159.7h1l-.5 2.5z"/>
<path d="M162.7 145.7l.5 2.5h-1zM174.9 159.7h1l-.6 2.5zM55.2 172.2l2.5-.6v1.1zM62.7 171.6l2.5 .6-2.5 .5zM118.3 171.1l2.5-.6v1.1zM137.8 170.5l2.5 .6-2.5 .5zM115.7 209.2l2.5-.5v1zM141.9 208.7l2.5 .5-2.5 .5zM90.8 232.6l.5 2.5h-1zM98.3 222l2.5 .5-2.5 .5zM104.2 222.5l2.5-.5v1zM137.7 221.7h.9l-.5 2.5z"/>
<path d="M138.1 227.7l.5 2.5h-.9zM90.3 248.9h1l-.5 2.5zM90.3 258.3h1l-.5 2.5zM90.8 251.4l.5 2.5h-1zM112.1 255.8h1l-.5 2.5zM137.4 256.1l.9-.5 .9 2.4zM151.8 240.4l2.3 1.2-2.6-.3zM157.3 242.5l2.6 .3-.3 .9zM173.9 255.6l.9 .2-1.1 2.3zM178.5 241.5l-.2 2.5-1-.3zM104.4 261.6l1.9-1.7-1.1 2.3zM112.6 260.8l.5 2.5h-1z"/>
<path d="M120.7 268.3l2.5-.5v1zM136.9 267.8l2.5 .5-2.5 .5zM139.7 258.7l1.7 1.9-.8 .5z"/>
</g>
<!-- layer: Center Mark -->
<g fill="none" stroke="#000" stroke-width=".25">
<path d="M40.5 89.4h5.2M40.5 93.1h5.2M43.1 86.8v5.1M43.1 90.5v5.2M64.5 89.4h5.2M64.5 93.1h5.2M67.1 86.8v5.1M67.1 90.5v5.2M88.5 89.4h5.2M88.5 93.1h5.2M91.1 86.8v5.1M91.1 90.5v5.2"/>
<path d="M112.5 89.4h5.2M112.5 93.1h5.2M115.1 86.8v5.1M115.1 90.5v5.2M136.5 89.4h5.2M136.5 93.1h5.2M139.1 86.8v5.1M139.1 90.5v5.2M148.5 89.4h5.2M148.5 93.1h5.2M151.1 86.8v5.1M151.1 90.5v5.2"/>
<path d="M172.8 89.4h5.2M172.8 93.1h5.2M175.4 86.8v5.1M175.4 90.5v5.2M184.8 89.4h5.2M184.8 93.1h5.2M187.5 86.8v5.1M187.5 90.5v5.2M208.8 89.4h5.2M208.8 93.1h5.2M211.4 86.8v5.1M211.4 90.5v5.2"/>
<path d="M232.8 89.4h5.2M232.8 93.1h5.2M235.4 86.8v5.1M235.4 90.5v5.2M256.8 89.4h5.2M256.8 93.1h5.2M259.4 86.8v5.1M259.4 90.5v5.2M280.8 89.4h5.2M280.8 93.1h5.2M283.4 86.8v5.1M283.4 90.5v5.2"/>
<path d="M117.8 258.3h5.9M120.7 255.4v5.9M136.5 258.3h5.9M139.4 255.4v5.9"/>
</g>
<!-- layer: Symbol -->
<path d="M117.1 89l.8 .7-2.1 1.5zM131.6 91.7l.9 .4-1.6 2zM146.8 83.5l.9 .4-1.6 2.1zM169.2 83.9l.9-.4 .7 2.5zM182.2 92.1l.9-.4 .7 2.4zM208.1 89.4l1.8 1.8-2.3-.9z" fill="#000"/>
<text font-size="8.6" fill="#f00" x="360.7" y="259.7">Released</text>
<g font-size="4.9">
<text x="342.6" y="12.2">( 1 : 20 )</text>
<text x="104" y="129.6">Folded Foot ( 1 : 10 )</text>
<text x="105.9" y="196.9">Flat Pattern ( 1 : 10 )</text>
<text x="345.5" y="283.7">0000-305-003</text>
<text x="409.2" y="283.3">-</text>
</g>
<g font-size="4.1">
<text x="347.7" y="19">530</text>
<text x="295.4" y="27.8" transform="rotate(-90 295.4 27.8)">250</text>
<text x="32.5" y="47.5">100</text>
<text x="51.9" y="47.5">1200</text>
<text x="90.5" y="46.7">3x1200(=3600)</text>
<text x="143.1" y="47.5">600</text>
<text x="158.6" y="47.5">1066</text>
<text x="176.4" y="47.7">600</text>
<text x="193.3" y="47.7">1200</text>
<text x="231.8" y="46.7">3x1200(=3600)</text>
<text x="348.9" y="51">220</text>
<text x="375.6" y="53.8" transform="rotate(-90 375.6 53.8)">165</text>
<text x="385.6" y="53.8" transform="rotate(-90 385.6 53.8)">250</text>
<text x="157.4" y="59">12066</text>
<text x="295.4" y="82.1" transform="rotate(-90 295.4 82.1)">530</text>
<text x="98.3" y="105.1">6033</text>
<text x="60.9" y="125.7">40</text>
<text x="176.8" y="153.1" transform="rotate(-90 176.8 153.1)">250</text>
<text x="130.9" y="157.3">R50</text>
<text x="164.2" y="157.4" transform="rotate(-90 164.2 157.4)">165</text>
<text x="56.7" y="170.7">100</text>
<text x="125.8" y="169.6">220</text>
<text x="126.6" y="207.8">287</text>
<text x="100.2" y="221.1">34</text>
<text x="139.6" y="218.5" transform="rotate(-90 139.6 218.5)">34</text>
<text x="316.3" y="233.7">Parts List</text>
<text x="92.3" y="245.5" transform="rotate(-90 92.3 245.5)">189</text>
<text x="163.4" y="246.5">34</text>
<text x="172.6" y="251.3">173</text>
<text x="92.3" y="268.8" transform="rotate(-90 92.3 268.8)">94</text>
<text x="126.6" y="266.9">187</text>
<text x="149.4" y="266.2">2x ⌀9</text>
<text x="85.1" y="275.1">R50</text>
<text x="114.1" y="271.3" transform="rotate(-90 114.1 271.3)">25</text>
</g>
<g font-size="3.9">
<text x="237.5" y="275.5">Bigadan Basic</text>
<text x="237.5" y="282.5">Electric Container</text>
<text x="237.5" y="289.5">Floor structure - 40ft</text>
</g>
<g font-size="3.5">
<text x="128.9" y="76.5">1</text>
<text x="139.4" y="76.5">3</text>
<text x="150.5" y="76.5">3</text>
<text x="164.7" y="76.5">3</text>
<text x="173.3" y="76.5">3</text>
<text x="184.3" y="76.5">2</text>
<text x="238" y="213">3</text>
<text x="246" y="213">4</text>
<text x="253.6" y="213">0000-305-003-01</text>
<text x="283.9" y="213">Channel - U120 - DIN1026 - 1.4301</text>
<text x="392" y="213">Steel</text>
<text x="238" y="218">2</text>
<text x="246" y="218">6</text>
<text x="253.6" y="218">0000-305-003-03</text>
<text x="283.9" y="218">Folded foot for console - mirrored</text>
<text x="392" y="218">Steel</text>
<text x="238" y="223">1</text>
<text x="246" y="223">6</text>
<text x="253.6" y="223">0000-305-003-02</text>
<text x="283.9" y="223.1">Folded foot for console</text>
<text x="392" y="223.1">Steel</text>
<text x="235.5" y="228.1">Pos.</text>
<text x="244.3" y="228.1">Qty</text>
<text x="260.6" y="228.1">Part No.</text>
<text x="321.3" y="228.1">Description</text>
<text x="389.8" y="228.1">Material</text>
</g>
<g font-size="3.3">
<text x="364.4" y="266.9">1 : 50</text>
<text x="355.3" y="272.5">A3 (297x420 mm)</text>
</g>
<g font-size="2.8">
<text x="360.3" y="290.5">10-10-2018</text>
<text x="405.3" y="290.5">1 of 1</text>
</g>
<g font-size="2.7">
<text x="307.5" y="252">Bigadan A/S</text>
<text x="307.5" y="255.5">Vroldvej 168</text>
<text x="307.5" y="262.3">Tel. : +45</text>
<text x="307.5" y="258.9">DK - 8660 Skanderborg</text>
<text x="318.9" y="262.3">86</text>
<text x="322.2" y="262.3">57</text>
<text x="325.6" y="262.3">90</text>
<text x="329.1" y="262.3">90</text>
<text x="307.5" y="265.7">www.bigadan.com</text>
</g>
<g font-size="2.5">
<text x="236" y="238.5">Denne tegning må ikke overlades til,</text>
<text x="281.5" y="238.5">This drawing remains our property.</text>
<text x="326.5" y="238.5">Diese Zeichnung ist unser Eigentum.</text>
<text x="371.5" y="238.5">Ce dessin est notre propriété. Toute</text>
<text x="236" y="241.6">kopieres eller udnyttes af uvedkom-</text>
<text x="236" y="244.8">mende uden vor tilladelse.</text>
<text x="281.5" y="244.8">bidden, and will lead to legal action.</text>
<text x="281.5" y="241.6">Its use without due authority is for-</text>
<text x="326.5" y="241.6">Unbefugte Benutzung ist verboten</text>
<text x="326.5" y="244.8">und wird gerichtlich verfolgt.</text>
<text x="371.5" y="241.6">utilisation indue est interdité sous</text>
<text x="371.5" y="244.8">peine de poursuites légales.</text>
</g>
<g font-size="2.4">
<text x="343.1" y="290.4">Date :</text>
<text x="395.2" y="290.4">Sheet :</text>
</g>
<g font-size="2.3">
<text x="343.1" y="250">Drawing State</text>
<text x="343.1" y="265.7">Scale</text>
<text x="343.1" y="271.7">Size</text>
<text x="343.1" y="277.7">Dwg No</text>
<text x="407.5" y="277.7">Rev</text>
</g>
</svg>
